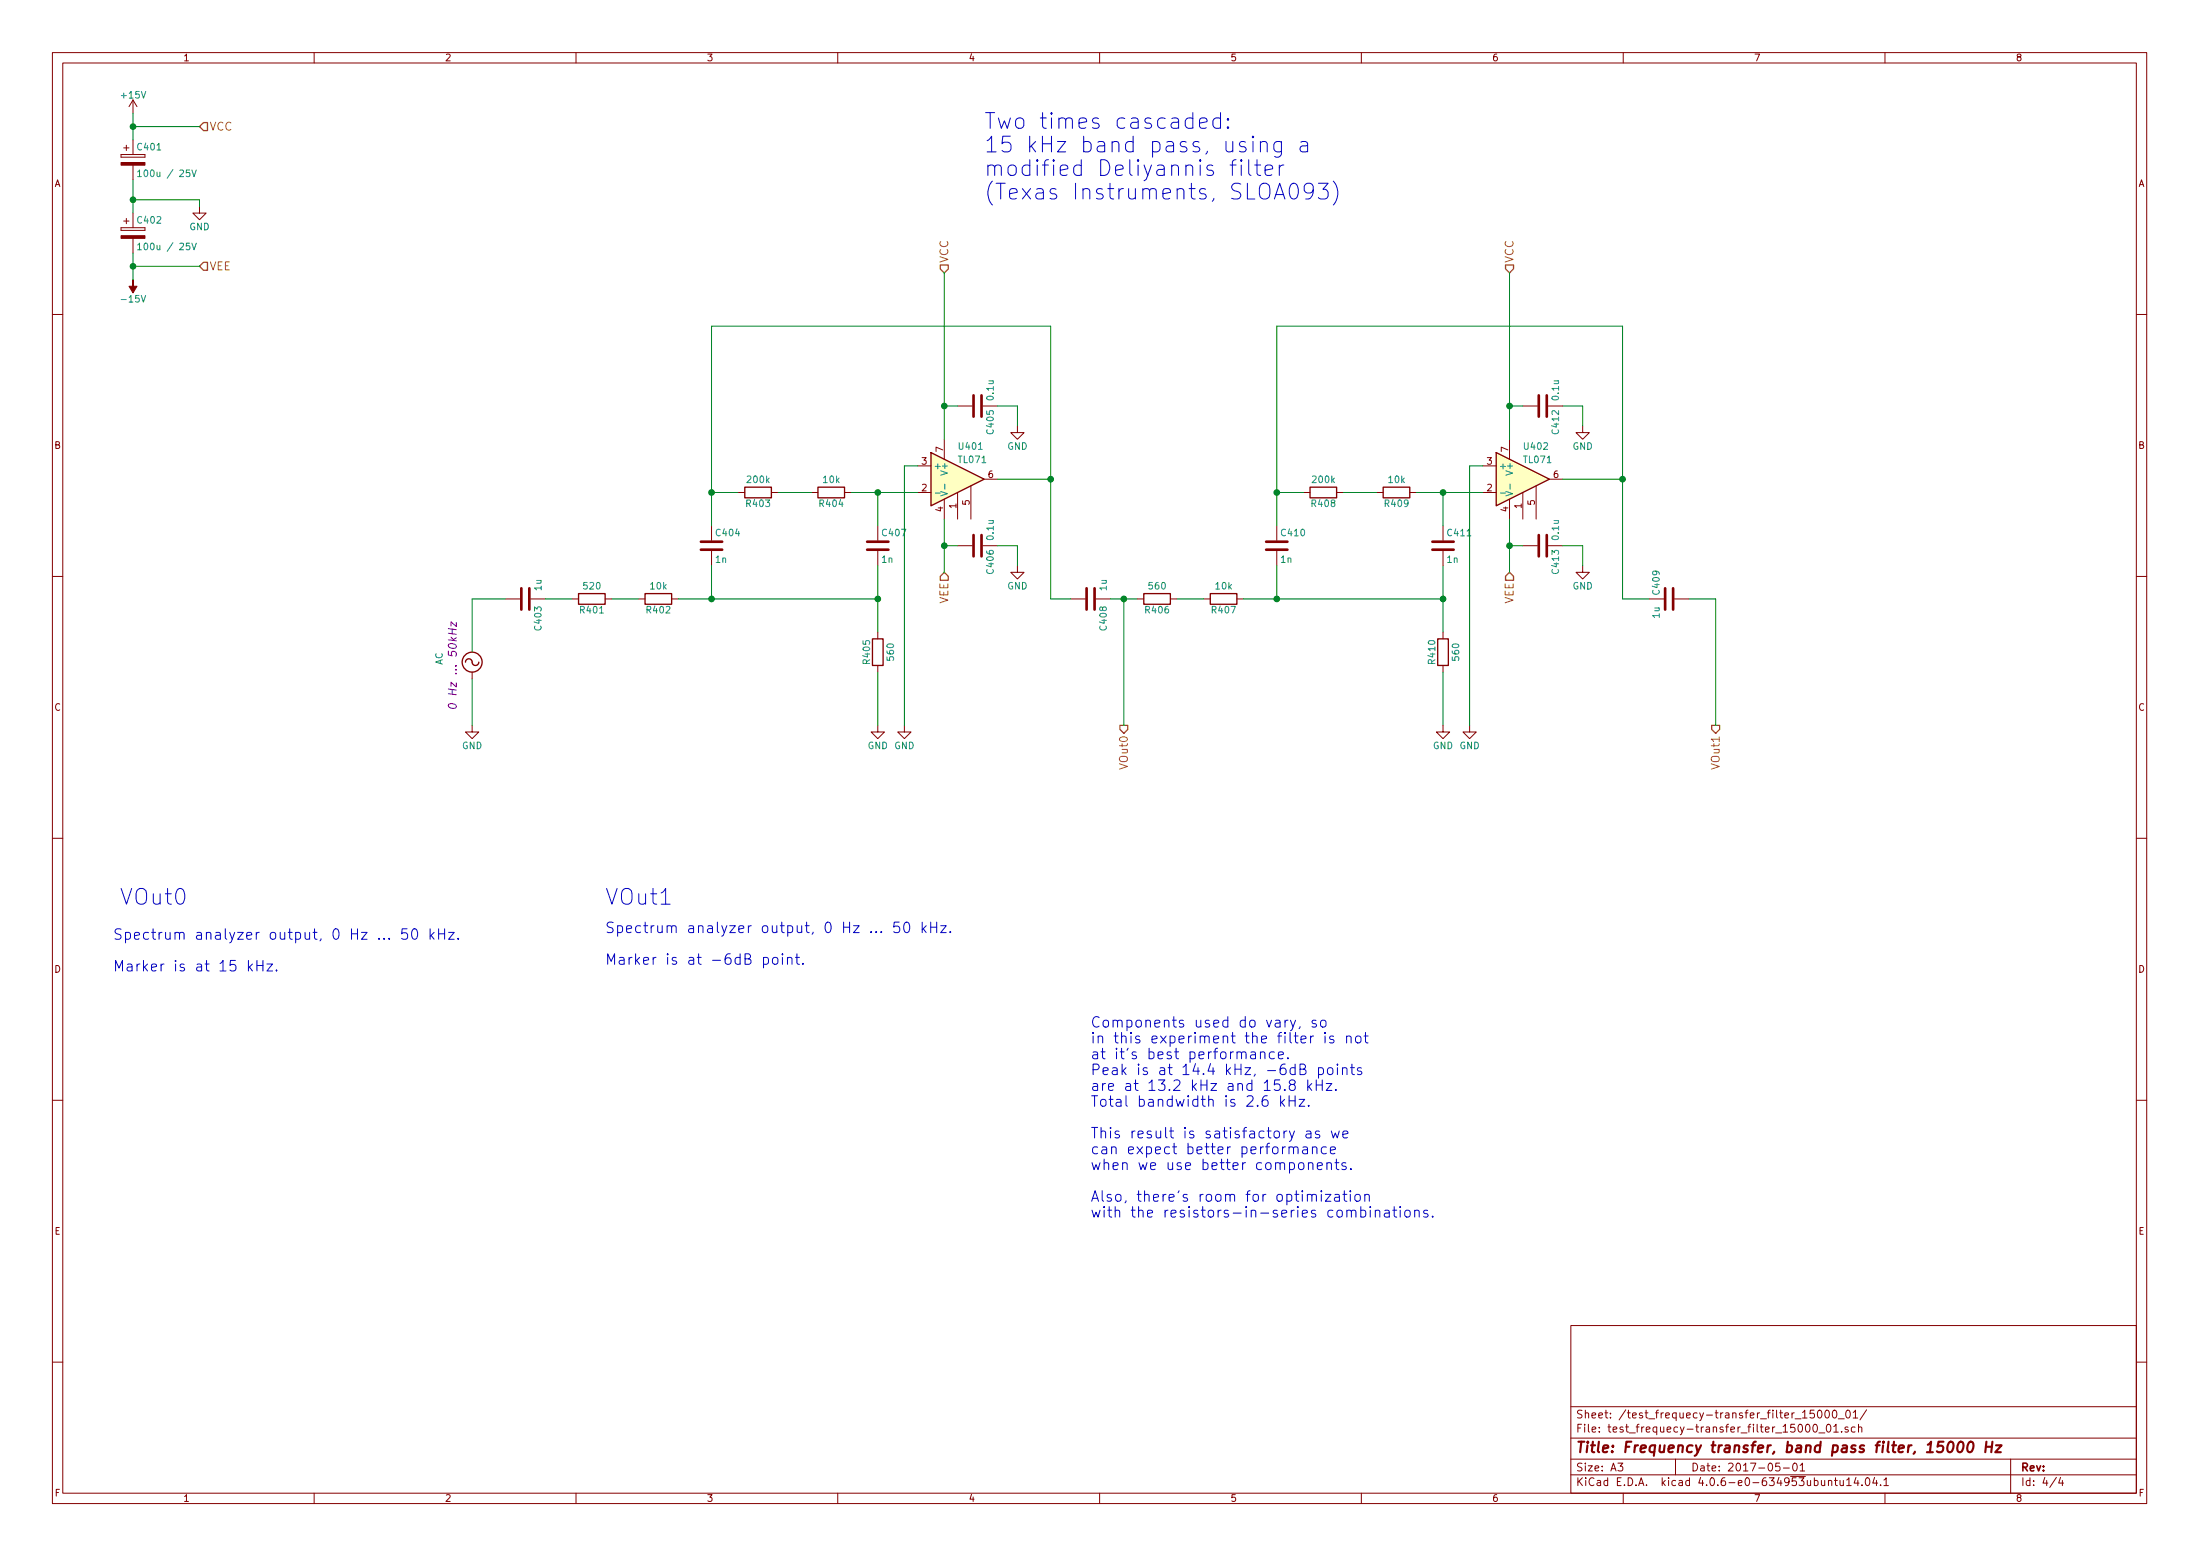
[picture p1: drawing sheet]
<svg xmlns="http://www.w3.org/2000/svg" width="420mm" height="297mm" viewBox="0 0 420 297" stroke-linecap="round" stroke-linejoin="round" font-family="sans-serif">
<g fill="none" stroke="#840000" stroke-width=".19">
<path d="M10 10h400v277h-400zM12 12h396v273.1h-396zM25.4 19.1l-.8 1.3M25.4 19.1v2.5M25.4 19.1l.8 1.3M60 10v2M110 10v2M160 10v2M210 10v2M260 10v2M310 10v2M360 10v2"/>
<path d="M23.1 29.5v.5zM23.1 30h4.6zM23.1 29.5h4.6zM23.6 28.2h1M24.1 27.7v1M25.4 26.7v2.8M25.4 31.5v2.8M27.7 29.5v.5zM38.1 39.4v1.3h1.3l-1.3 1.2-1.3-1.2h1.3M23.1 43.5v.5zM23.1 44h4.6zM23.1 43.5h4.6z"/>
<path d="M23.6 42.2h1M24.1 41.7v1M25.4 40.7v2.8M25.4 45.5v2.8M27.7 43.5v.5zM10 60h2M182.9 77.5h2.8M187.7 77.5h2.8M290.8 77.5h2.8M295.7 77.5h2.7M408 60h2M141 94h1.2"/>
<path d="M147.3 94h1.3M154.9 94h1.3M161.3 94h1.3M175.3 94h2.5M175.3 88.9h2.5M180.3 83.9v3.8M180.3 95.3v3.8M182.9 94v5.1M185.4 92.7v6.4M188 91.5h2.5M194.3 81.3v1.3h1.3l-1.3 1.3-1.3-1.3h1.3M248.9 94h1.3"/>
<path d="M255.3 94h1.2M262.9 94h1.3M269.2 94h1.3M283.2 94h2.5M283.2 88.9h2.5M288.3 83.9v3.8M288.3 95.3v3.8M290.8 94v5.1M293.4 92.7v6.4M295.9 91.5h2.5M302.3 81.3v1.3h1.2l-1.2 1.3-1.3-1.3h1.3M10 110h2"/>
<path d="M96.5 114.3h2.8M101.3 114.3h2.8M109.2 114.3h1.3M115.6 114.3h1.2M121.9 114.3h1.3M128.3 114.3h1.2M135.9 100.4v2.8M135.9 105.2v2.8M167.6 100.4v2.8M167.6 105.2v2.8M182.9 104.2h2.8M187.7 104.2h2.8"/>
<path d="M194.3 108v1.3h1.3l-1.3 1.2-1.3-1.2h1.3M204.5 114.3h2.8M209.3 114.3h2.8M217.2 114.3h1.2M223.5 114.3h1.3M229.9 114.3h1.2M236.2 114.3h1.3M243.8 100.4v2.8M243.8 105.2v2.8M275.6 100.4v2.8M275.6 105.2v2.8M290.8 104.2h2.8"/>
<path d="M295.7 104.2h2.7M302.3 108v1.3h1.2l-1.2 1.2-1.3-1.2h1.3M315 114.3h2.8M319.8 114.3h2.8M408 110h2M90.2 138.5v1.2h1.2l-1.2 1.3-1.3-1.3h1.3M90.2 128.3v1.3M167.6 138.5v1.2h1.3l-1.3 1.3-1.2-1.3h1.2M167.6 120.7v1.3M167.6 127v1.3M172.7 138.5v1.2h1.3l-1.3 1.3-1.3-1.3h1.3M275.6 138.5v1.2h1.3l-1.3 1.3-1.3-1.3h1.3"/>
<path d="M275.6 120.7v1.3M275.6 127v1.3M280.7 138.5v1.2h1.2l-1.2 1.3-1.3-1.3h1.3M10 160h2M408 160h2M10 210h2M408 210h2M300 253h108v32.1h-108zM10 260h2M300 278.5h108M300 274.5h108M300 268.5h108"/>
<path d="M309 279.3h.9l-.5 .6 .5 .1v.7l-.2 .1-.7-.1M320 278.5v3M339.9 279.3h-.7l-.1 .7 .2-.1h.5l.2 .3-.1 .5-.2 .1-.6-.1M342.5 279.5l.2-.2a.81 .81 0 0 1 .6 .6 .81 .81 0 0 1-.3 .8l-.1 .1a.79 .79 0 0 1-.4-1.3zM343.8 279.7l.4-.4v1.5M346.4 272l.2-.1a.81 .81 0 0 1 .6 .6 .81 .81 0 0 1-.3 .8l-.2 .1a.79 .79 0 0 1-.3-1.4zM346.5 269.2h-.8v.7l.2-.1h.5l.1 .3v.5l-.2 .1-.6-.1M347.2 269.4l.2-.2a.81 .81 0 0 1 .6 .6 .81 .81 0 0 1-.2 .8l-.2 .1a.79 .79 0 0 1-.4-1.3zM347.4 273.5h1.1M348.7 269.4l.2-.2a.81 .81 0 0 1 .6 .6 .81 .81 0 0 1-.3 .8l-.2 .1a.79 .79 0 0 1-.3-1.3zM348.9 272l.2-.1a.81 .81 0 0 1 .6 .6 .81 .81 0 0 1-.2 .8l-.2 .1a.79 .79 0 0 1-.4-1.4zM350.2 269.3l.1-.1a.81 .81 0 0 1 .6 .6 .81 .81 0 0 1-.3 .8l-.2 .1a.8 .8 0 0 1-.5-.6 .8 .8 0 0 1 .3-.8z"/>
<path d="M350.2 272.3l.4-.4v1.5M350.2 273.4h.9M351.1 270.9h1.1M351.7 273.3v.1M352.7 269.3l.2-.1a.81 .81 0 0 1 .5 .6 .81 .81 0 0 1-.2 .8l-.2 .1a.8 .8 0 0 1-.6-.6 .8 .8 0 0 1 .3-.8zM352.9 272.5a.37 .37 0 0 0-.6 .1l.1 .2 .5 .2 .1 .1-.2 .3-.5-.1M353.9 269.6l.5-.4v1.5M353.9 270.7h.9M354.3 272.5l-.5-.1-.2 .3v.6l.2 .1 .5-.1M354.9 272.5l.2-.1 .4 .1 .1 .9M354.9 271.9v1.5M356.5 269.1l-1.3 2"/>
<path d="M384 278.5v6.6M408 260h2M60 285.1v1.9M110 285.1v1.9M160 285.1v1.9M210 285.1v1.9M260 285.1v1.9M300 281.5h108M310 285.1v1.9M340.6 280.2h1.1M343.8 280.8h.9M349.2 282.7l.2-.1 .4 .1v.9"/>
<path d="M349.2 282.6v1M350.3 282.6h.6M350.5 282.1v1.3l.4 .2M351.4 282.6l.1 .9 .3 .1 .2-.1M352 282.6v1M352.7 282.5l.4-.4v1.5M352.7 283.6h.8M354.5 282l-.4 1.1h.9M354.8 282.6v1M355.6 283.5v.1M356.4 282.3l.2-.2a.81 .81 0 0 1 .6 .6 .81 .81 0 0 1-.3 .8l-.2 .1a.79 .79 0 0 1-.3-1.3zM358 282l-.3 1.1h.9"/>
<path d="M358.4 282.6v1M359.2 283.5v.1M359.8 282.5l.4-.4v1.5M359.8 283.6h.9M360 285.1v1.9M392.7 282l-1.2 2M393.5 282l-.3 1.1h.9M393.9 282.6v1"/>
</g>
<path d="M371.2 275.2h-1l-.2 1 .3-.2h.5l.3 .2a.82 .82 0 0 1-.2 .9l-.7 .1-.3-.2M372.2 275.4a.46 .46 0 0 1 .5-.2 .46 .46 0 0 1 .3 .4v.9a.73 .73 0 0 1-.7 .7l-.2-.1a1.5 1.5 0 0 1 .1-1.7zM374.1 275.4a.46 .46 0 0 1 .5-.2 .46 .46 0 0 1 .4 .4l-.1 .9a.73 .73 0 0 1-.7 .7l-.2-.1a1.5 1.5 0 0 1 .1-1.7zM376.1 275.3a.45 .45 0 0 1 .8 .3l-.1 .9a.73 .73 0 0 1-.7 .7 1.27 1.27 0 0 1 0-1.9zM379.3 276.2h1.1M379.4 275.2l-.3 2M380.5 275.2l-.2 2M381.2 275.9h1.1l-1.2 1.3h1" fill="none" stroke="#840000" stroke-width=".41"/>
<g fill="#ffffc2" stroke="#ffffc2" stroke-width=".19">
<path d="M177.8 86.4l10.2 5.1-10.2 5.1z"/>
<path d="M285.7 86.4l10.2 5.1-10.2 5.1z"/>
</g>
<g fill="none" stroke="#840000" stroke-width=".25">
<path d="M142.2 93h5.1v2h-5.1zM156.2 93h5.1v2h-5.1zM177.8 86.4l10.2 5.1-10.2 5.1zM250.2 93h5.1v2h-5.1zM264.2 93h5v2h-5zM285.7 86.4l10.2 5.1-10.2 5.1zM110.5 113.3h5.1v2.1h-5.1zM123.2 113.3h5.1v2.1h-5.1zM218.4 113.3h5.1v2.1h-5.1zM231.1 113.3h5.1v2.1h-5.1zM88.9 126.4a.68 .68 0 0 1 .8-.6 .68 .68 0 0 1 .5 .9 .64 .64 0 0 0 .7 .3 .64 .64 0 0 0 .5-.6M166.6 122h2.1v5h-2.1z"/>
<path d="M274.6 122h2v5h-2z"/>
<circle cx="90.2" cy="126.4" r="1.9"/>
</g>
<path d="M26.3 32.8l.3-.4v1.3M26.3 33.7h.7M36.7 32.4l.4 1.3 .4-1.3M26.3 46.8l.3-.4v1.3M26.3 47.7h.7M36.7 46.4l.4 1.3 .4-1.3M178.6 94.1h1M179.7 93.8l1.2 .4-1.2 .5M180.4 92.4v1M286.6 94.1h.9M287.6 93.8l1.3 .4-1.3 .5M288.4 92.4v1" fill="none" stroke="#008484" stroke-width=".19"/>
<path d="M87.1 118.8v.8l-1-.9v.8M85.7 134.5a.97 .97 0 0 1 1.4 .4 .9 .9 0 0 1-1.5-.3z" fill="none" stroke="#840084" stroke-width=".19"/>
<g fill="none" stroke="#840000" stroke-width=".51">
<path d="M185.9 75.5v4M187.5 75.5v4M293.9 75.5v4M295.4 75.5v4M99.6 112.3v4.1M101.1 112.3v4.1M133.9 104.9h4M133.9 103.4h4M165.6 104.9h4.1M165.6 103.4h4.1M185.9 102.1v4.1M187.5 102.1v4.1"/>
<path d="M207.5 112.3v4.1M209 112.3v4.1M241.8 104.9h4.1M241.8 103.4h4.1M273.6 104.9h4M273.6 103.4h4M293.9 102.1v4.1M295.4 102.1v4.1M318 112.3v4.1M319.5 112.3v4.1"/>
</g>
<g fill="none" stroke="#0000c2" stroke-width=".19">
<path d="M229.1 23.5l1.4-.3-.1-.6-.9-.1-.3 .1-.1 .3v1.2l.1 .3 .3 .1 .9-.1M233.1 22.6a.96 .96 0 0 0-1.5 .5v.8l.2 .3a.99 .99 0 0 0 1.3 .2M233.1 21.5v3M234.5 24.2l.2 .2-.2 .1-.1-.1 .1-.2v.3M234.5 22.6l.2 .2-.2 .1-.1-.1 .1-.2v.3M236.1 30.5l-.6 .1-.1 .3v2.6M237.1 31.5v2M238.5 30.5v2.6l.1 .3 .3 .1M239.3 26l-.2 .1 .2 .2 .1-.2-.1-.1v.3M239.3 27v2M239.6 31.5h1.2M240.1 30.5v2.6l.1 .3 .6 .1"/>
<path d="M240.7 27.3a.76 .76 0 0 1 1.3 .1v1.6M240.7 27v2M241.6 32.5l1.5-.3-.2-.6-.9-.1-.2 .1-.2 .3v1.2l.2 .3 .2 .1 .9-.1M244.3 31.5v2M244.7 27v2.4a.84 .84 0 0 1-1.3 .5M244.7 27.1a.96 .96 0 0 0-1.4 .5v.8l.1 .3a.99 .99 0 0 0 1.3 .2M245.2 31.5a.73 .73 0 0 0-.9 .6M246.7 35.1a.7 .7 0 0 1 1.1 .5 1.75 1.75 0 0 1-.6 2.4 .73 .73 0 0 1-.8-.6 2.28 2.28 0 0 1 .3-2.3zM248.4 27.1l.3-.1 .9 .1 .1 .3v1.6M249.7 27.7l-1 .1a.59 .59 0 0 0-.4 .6 .59 .59 0 0 0 .4 .6l1-.1M250.8 36.3l-.2 .3a.95 .95 0 0 1-1.4 0l-.1-.3v-.7l.3-.5 .3-.1h.5l.4 .3a1.97 1.97 0 0 1-.7 2.7h-.5M251.8 35h1.8l-.9 1.1a.81 .81 0 0 1 .9 .6v.7l-.2 .5-1.2 .1-.4-.3"/>
<path d="M254.6 34.6a3.4 3.4 0 0 1 0 4.5M77.7 177.3h-.9l-.1 1 .3-.2 .7 .1 .2 .2-.2 .7-.2 .2h-.5l-.3-.2M78.9 177.4a.47 .47 0 0 1 .8 .3 1.04 1.04 0 0 1-.6 1.6 1.33 1.33 0 0 1-.2-1.9zM82.1 177.3v2M82.3 178.5l.6 .8M82.9 178l-.8 .8M83.8 177.3v2M83.8 178.3h1.1M84.9 177.3v2M85.7 178h1l-1 1.3h1M87.5 179.1l.1 .1-.1 .1-.1-.1 .1-.1v.2M171.7 176h-.9l-.1 1 .3-.2 .7 .1 .1 .3-.1 .7-.3 .1h-.4l-.3-.1"/>
<path d="M172.9 176.1a.47 .47 0 0 1 .7 .3 1.04 1.04 0 0 1-.5 1.6 1.33 1.33 0 0 1-.2-1.9zM176.1 176v2M176.3 177.3l.6 .7M176.9 176.7l-.8 .8M177.7 176v2M177.7 177h1.2M178.9 176v2M179.7 176.7h1l-1 1.3h1M181.5 177.9h.1l-.1 .1-.1-.1h.1v.1M47.4 183.3v2.1M47.6 184.6l.6 .8M48.2 184l-.8 .8"/>
<path d="M49.1 183.3v2.1M49.1 184.3h1.1M50.2 183.3v2.1M51 184h1l-1 1.4h1M52.8 185.2l.1 .1-.1 .1-.1-.1 .1-.1v.2M145.8 182.8a.71 .71 0 0 1 .9 .1v1a.67 .67 0 0 1-.9 .1M145.8 182.8v2M147.6 182.9a.54 .54 0 0 1 1 .2v.6a.54 .54 0 0 1-.6 .4 .54 .54 0 0 1-.5-.4zM149.4 182.1l-.1 .1 .1 .1 .1-.1-.1-.1v.2M149.4 182.8v1.3M150.4 182.9a.51 .51 0 0 1 .9 .1v1.1M150.4 182.8v1.3"/>
<path d="M151.9 182.8h.8M152.2 182.1v1.7l.1 .2 .4 .1M153.3 183.9l.1 .1-.1 .1-.1-.1 .1-.1v.2M246.5 194.8l.4 1.3M247.4 194.8l-.6 1.8-.3 .2M248.3 196l-.2 .4M248.5 198.4l.9-.2-.1-.3-.6-.1-.2 .3 .1 .9 .1 .1 .6-.1M250.3 197.8v1.3M250.9 197.8a.45 .45 0 0 0-.6 .4M251.3 194.8h-.4l-.3 .2 .1 .3 .6 .2 .1 .2-.1 .3-.1 .1-.6-.1M252.3 194.9a.54 .54 0 0 1 .9 .2v.6a.54 .54 0 0 1-.5 .4 .54 .54 0 0 1-.5-.4zM253.1 197.1l-.1 .1 .1 .1 .1-.1-.1-.1v.2"/>
<path d="M253.1 197.8v1.3M254.7 197.9l-.5-.1-.3 .3 .1 .2 .7 .2 .1 .2-.1 .3-.2 .1-.6-.1M257.2 198a.51 .51 0 0 1 .8 .1v1M257.2 197.8v1.3M259 198a.54 .54 0 0 1 .9 .2v.5a.54 .54 0 0 1-.5 .4 .54 .54 0 0 1-.5-.4zM260.5 197.8h.8M260.8 197.1v1.7l.1 .2 .4 .1M238.9 200.9h.8l.1 1.2M239.8 201.3l-.7 .1a.39 .39 0 0 0-.3 .3 .39 .39 0 0 0 .3 .4l.7-.1M240.7 201a.51 .51 0 0 1 .9 .1v1M240.7 200.8v1.3M243.4 200.9a.68 .68 0 0 0-.9 .1l-.1 .2 .1 .7 .3 .2 .6-.1"/>
<path d="M244.1 201.5l1-.2-.1-.4-.6-.1-.3 .3 .1 .9 .2 .1 .6-.1M244.6 209.2v2M244.8 210.4l.5 .8M245.3 209.9l-.7 .7M246 201.9l.1 .1-.1 .1-.1-.1 .1-.1v.2M246.2 209.2v2M246.2 210.1h1.1M246.6 207l-.4-.4 .1-.2 .3-.2 .6 .1 .2 .2-.1 .3-.3 .2h-.4l-.4 .4 .1 .6 .3 .2h.4l.4-.4v-.4l-.4-.4M247 219.2a.49 .49 0 0 1 .8-.2l.1 1.3M247.3 209.2v2M248.1 209.9h1.1l-1.1 1.3h1.1M248.3 204.1l.8-.1a.49 .49 0 0 0 .2-.5 .49 .49 0 0 0-.4-.4h-.6v2h.7a.53 .53 0 0 0 .4-.5 .53 .53 0 0 0-.5-.5"/>
<path d="M248.8 219h.8l.1 1.3M249.5 216h.8l.1 1.2M249.7 219.4l-.7 .1a.39 .39 0 0 0-.3 .4 .39 .39 0 0 0 .3 .4l.7-.1M249.8 206.2v2M249.9 211l.1 .1-.1 .1-.1-.1 .1-.1v.2M249.9 207.4l.6 .8M250.4 216.4l-.7 .1a.39 .39 0 0 0-.3 .4 .39 .39 0 0 0 .3 .3l.7-.1M250.5 206.8l-.7 .8M250.6 219.1a.51 .51 0 0 1 .9 .1v1.1M250.6 218.9v1.4M251.4 206.2v2M251.4 207.1h1.1"/>
<path d="M251.8 203.9a.71 .71 0 0 1 .9 .1v1a.67 .67 0 0 1-.9 0M251.8 203.8v2M252 216l-.5-.1-.3 .3 .1 .3 .7 .2 .1 .2-.1 .2-.2 .1-.6-.1M252.5 206.2v2M253.3 206.8h1.1l-1.1 1.4h1.1M253.3 219a.68 .68 0 0 0-.8 .1l-.2 .2 .2 .8 .2 .2 .6-.1M253.6 204a.54 .54 0 0 1 1 .2v.6a.54 .54 0 0 1-.6 .4 .54 .54 0 0 1-.5-.4zM254.1 219.6l.9-.2-.1-.4-.5-.1-.3 .3 .1 1 .2 .1 .5-.1M254.3 215.9l.3 1.3 .4-.9 .4 .9 .4-1.3M255.1 208l.1 .1-.1 .1-.1-.1 .1-.1v.2M255.4 203.1l-.1 .1 .1 .1 .1-.1-.1-.1v.2M255.4 203.8v1.3"/>
<path d="M256.4 204a.51 .51 0 0 1 .9 .1v1M256.4 203.8v1.3M256.5 216.6l.9-.2-.1-.4-.6-.1-.2 .3 .1 .9 .1 .1 .6-.1M257.9 203.8h.8M258.2 203.1v1.8l.1 .1 .4 .1M260 203.9l-.5-.1-.3 .3 .1 .3 .7 .2 .1 .2-.1 .2-.2 .1-.6-.1M249.9 222.1a.51 .51 0 0 1 .8 .1v1.1M250.5 228.3a.49 .49 0 0 1 .8-.2l.1 1.2M251.6 222.6l1-.2-.1-.4h-.6l-.3 .2 .1 1 .2 .1 .6-.1M252.3 227.3l-.1 .1 .1 .1 .2-.1-.2-.1v.2M252.3 228v1.3M253.1 228h1.1l-1.1 1.3h1.1"/>
<path d="M253.4 222.1a.51 .51 0 0 1 .9 .1v1.1M253.4 222v1.3M254.9 228.1h.8l.1 1.2M254.9 222h.8M255.2 221.3v1.7l.1 .2 .4 .1M255.8 228.5l-.7 .1a.39 .39 0 0 0-.3 .3 .39 .39 0 0 0 .3 .4l.7-.1M256.5 228h.7M256.7 227.3v1.7l.1 .2 .4 .1M257 222h-.5l-.2 .2 .1 .3 .6 .2 .1 .2-.1 .3-.2 .1-.5-.1M257.9 227.3l-.1 .1 .1 .1 .1-.1-.1-.1v.2M257.9 228v1.3M258 223.1l.1 .1-.1 .1-.1-.1 .1-.1v.2"/>
<path d="M259 228.1l.1-.1a.49 .49 0 0 1 .7 .4v.5a.54 .54 0 0 1-.5 .4 .54 .54 0 0 1-.6-.4v-.5zM259.9 231.1a.71 .71 0 0 1 .9 .1v1a.67 .67 0 0 1-.9 0M259.9 230.3v2M260.7 228.2a.51 .51 0 0 1 .8 .1v1M260.7 228v1.3M261.7 230.3l-.1 .1 .1 .1 .1-.1-.1-.1v.2M261.7 231v1.3M262.7 231.2a.51 .51 0 0 1 .8 .1v1M262.7 231v1.3M264.5 231.1h.7l.1 1.2M265.3 231.5l-.7 .1a.39 .39 0 0 0-.3 .4 .39 .39 0 0 0 .3 .3l.7-.1M266 231h.8"/>
<path d="M266.3 230.3v1.8l.1 .1 .4 .1M267.4 230.3l-.1 .1 .1 .1 .1-.1-.1-.1v.2M267.4 231v1.3M268.4 231.2a.54 .54 0 0 1 .9 .2v.6a.54 .54 0 0 1-.5 .4 .54 .54 0 0 1-.5-.4zM270.2 231.2a.51 .51 0 0 1 .8 .1v1M270.2 231v1.3M272.6 231.1l-.4-.1-.3 .3 .1 .3 .6 .2 .1 .2-.1 .2-.1 .1-.6-.1M273.6 232.2h.1l-.1 .1-.1-.1h.1v.1"/>
</g>
<g fill="#840000" stroke="#840000" stroke-width=".19">
<path d="M23.1 31h4.6v.5h-4.6z"/>
<path d="M23.1 45h4.6v.5h-4.6z"/>
<path d="M25.4 53.4v1.2h.8l-.8 1.3-.8-1.3h.8z"/>
</g>
<path d="M38.1 24.2l.8-.8h.7v1.5h-.7zM38.1 50.8l.8-.7h.7v1.5h-.7zM179.6 50.6h1.5v.7l-.8 .8-.7-.8zM287.5 50.6h1.6v.7l-.8 .8-.8-.8zM180.3 109.3l.8 .7v.8h-1.5v-.8zM287.5 110l.8-.7 .8 .7v.8h-1.6zM213.9 138.5h1.5v.7l-.8 .8-.7-.8zM326.9 138.5h1.5v.7l-.7 .8-.8-.8z" fill="none" stroke="#848400" stroke-width=".25"/>
<g fill="none" stroke="#008400" stroke-width=".19">
<path d="M25.4 21.6v5.1M25.4 34.3v6.4M25.4 38.1h12.7v1.3M25.4 24.2h12.7M25.4 48.3v5.1M25.4 50.8h12.7M180.3 52.1v31.8M288.3 52.1v31.8M180.3 77.5h2.6M190.5 77.5h3.8v3.8M288.3 77.5h2.5M298.4 77.5h3.9v3.8"/>
<path d="M135.9 94h5.1M148.6 94h6.3M162.6 94h12.7M167.6 94v6.4M175.3 88.9h-2.6v49.6M180.3 99.1v10.2M190.5 91.5h10.2M243.8 94h5.1M256.5 94h6.4M270.5 94h12.7M275.6 94v6.4M283.2 88.9h-2.5v49.6"/>
<path d="M288.3 99.1v10.2M298.4 91.5h11.5M96.5 114.3h-6.3v10.2M104.1 114.3h5.1M116.8 114.3h5.1M129.5 114.3h38.1M135.9 100.4v-38.1h64.8v52h3.8M135.9 108v6.3M167.6 108v12.7M180.3 104.2h2.6M190.5 104.2h3.8v3.8M212.1 114.3h5.1"/>
<path d="M214.6 114.3v24.2M224.8 114.3h5.1M237.5 114.3h38.1M243.8 100.4v-38.1h66.1v52h5.1M243.8 108v6.3M275.6 108v12.7M288.3 104.2h2.5M298.4 104.2h3.9v3.8M322.6 114.3h5.1v24.2M90.2 129.6v8.9M167.6 128.3v10.2M275.6 128.3v10.2"/>
</g>
<g fill="#008400" stroke="#008400" stroke-width=".25">
<circle cx="25.4" cy="38.1" r=".51"/>
<circle cx="25.4" cy="24.2" r=".51"/>
<circle cx="25.4" cy="50.8" r=".51"/>
<circle cx="180.3" cy="77.5" r=".51"/>
<circle cx="180.3" cy="104.2" r=".51"/>
<circle cx="167.6" cy="94" r=".51"/>
<circle cx="135.9" cy="114.3" r=".51"/>
<circle cx="167.6" cy="114.3" r=".51"/>
<circle cx="288.3" cy="77.5" r=".51"/>
<circle cx="288.3" cy="104.2" r=".51"/>
<circle cx="275.6" cy="94" r=".51"/>
<circle cx="243.8" cy="114.3" r=".51"/>
<circle cx="275.6" cy="114.3" r=".51"/>
<circle cx="135.9" cy="94" r=".51"/>
<circle cx="200.7" cy="91.5" r=".51"/>
<circle cx="243.8" cy="94" r=".51"/>
<circle cx="309.9" cy="91.5" r=".51"/>
<circle cx="214.6" cy="114.3" r=".51"/>
</g>
<g font-size="4.2" fill="#0000c2">
<text x="188" y="24.6">Two times cascaded:</text>
<text x="188" y="29.1">15 kHz band pass, using a</text>
<text x="188" y="33.6">modified Deliyannis filter</text>
<text x="188" y="38.1">(Texas Instruments, SLOA093)</text>
<text x="22.9" y="172.8">VOut0</text>
<text x="115.6" y="172.8">VOut1</text>
</g>
<g font-size="2.8" fill="#0000c2">
<text x="21.6" y="179.4">Spectrum analyzer output, 0 Hz ... 50 kHz.</text>
<text x="115.6" y="178.1">Spectrum analyzer output, 0 Hz ... 50 kHz.</text>
<text x="21.6" y="185.5">Marker is at 15 kHz.</text>
<text x="115.6" y="184.2">Marker is at -6dB point.</text>
<text x="208.3" y="196.2">Components used do vary, so</text>
<text x="208.3" y="199.2">in this experiment the filter is not</text>
<text x="208.3" y="202.2">at it's best performance.</text>
<text x="208.3" y="205.2">Peak is at 14.4 kHz, -6dB points</text>
<text x="208.3" y="208.3">are at 13.2 kHz and 15.8 kHz.</text>
<text x="208.3" y="211.3">Total bandwidth is 2.6 kHz.</text>
<text x="208.3" y="217.3">This result is satisfactory as we</text>
<text x="208.3" y="220.4">can expect better performance</text>
<text x="208.3" y="223.4">when we use better components.</text>
<text x="208.3" y="229.4">Also, there's room for optimization</text>
<text x="208.3" y="232.4">with the resistors-in-series combinations.</text>
</g>
<text font-size="2.8" fill="#840000" x="301" y="277.3">Title: Frequency transfer, band pass filter, 15000 Hz</text>
<g font-size="2.1" fill="#848400">
<text x="40" y="24.9">VCC</text>
<text x="40" y="51.6">VEE</text>
<text x="181.1" y="50.2" transform="rotate(-90 181.1 50.2)">VCC</text>
<text x="289.1" y="50.2" transform="rotate(-90 289.1 50.2)">VCC</text>
<text x="181.1" y="115.4" transform="rotate(-90 181.1 115.4)">VEE</text>
<text x="289.1" y="115.4" transform="rotate(-90 289.1 115.4)">VEE</text>
<text x="215.4" y="146.6" transform="rotate(-90 215.4 146.6)">VOut0</text>
<text x="328.4" y="146.6" transform="rotate(-90 328.4 146.6)">VOut1</text>
</g>
<text font-size="2.1" fill="#840084" x="87.2" y="133.7" transform="rotate(-90 87.2 133.7)">0 Hz ... 50kHz</text>
<g font-size="2.1" fill="#840000">
<text x="301" y="273.5">File: test_frequecy-transfer_filter_15000_01.sch</text>
<text x="301" y="270.8">Sheet: /test_frequecy-transfer_filter_15000_01/</text>
<text x="301" y="280.9">Size: A3</text>
<text x="323" y="280.9">Date: 2017-05-01</text>
<text x="386" y="280.9">Rev:</text>
<text x="301" y="283.7">KiCad E.D.A. kicad 4.0.6-e0-634953ubuntu14.04.1</text>
<text x="386" y="283.7">Id: 4/4</text>
</g>
<g font-size="1.8" fill="#840000">
<text x="35" y="11.7">1</text>
<text x="85" y="11.7">2</text>
<text x="135" y="11.7">3</text>
<text x="185" y="11.7">4</text>
<text x="235" y="11.7">5</text>
<text x="285" y="11.7">6</text>
<text x="335" y="11.7">7</text>
<text x="385" y="11.7">8</text>
<text x="10.4" y="35.7">A</text>
<text x="408.4" y="35.7">A</text>
<text x="10.4" y="85.7">B</text>
<text x="176" y="88.7">3</text>
<text x="180.1" y="86.2" transform="rotate(-90 180.1 86.2)">7</text>
<text x="284" y="88.7">3</text>
<text x="288" y="86.2" transform="rotate(-90 288 86.2)">7</text>
<text x="408.4" y="85.7">B</text>
<text x="176" y="93.8">2</text>
<text x="188.7" y="91.2">6</text>
<text x="284" y="93.8">2</text>
<text x="296.7" y="91.2">6</text>
<text x="180.1" y="97.7" transform="rotate(-90 180.1 97.7)">4</text>
<text x="182.6" y="97" transform="rotate(-90 182.6 97)">1</text>
<text x="185.2" y="96.4" transform="rotate(-90 185.2 96.4)">5</text>
<text x="288" y="97.7" transform="rotate(-90 288 97.7)">4</text>
<text x="290.6" y="97" transform="rotate(-90 290.6 97)">1</text>
<text x="293.1" y="96.4" transform="rotate(-90 293.1 96.4)">5</text>
<text x="10.4" y="135.7">C</text>
<text x="408.4" y="135.7">C</text>
<text x="10.4" y="185.7">D</text>
<text x="408.4" y="185.7">D</text>
<text x="10.4" y="235.7">E</text>
<text x="408.4" y="235.7">E</text>
<text x="10.5" y="285.7">F</text>
<text x="35" y="286.7">1</text>
<text x="85" y="286.7">2</text>
<text x="135" y="286.7">3</text>
<text x="185" y="286.7">4</text>
<text x="235" y="286.7">5</text>
<text x="285" y="286.7">6</text>
<text x="335" y="286.7">7</text>
<text x="385" y="286.7">8</text>
<text x="408.5" y="285.7">F</text>
</g>
<g font-size="1.8" fill="#008484">
<text x="23.3" y="18.8">+15V</text>
<text x="26.4" y="28.7">C401</text>
<text x="27.5" y="33.8">100u / 25V</text>
<text x="26.4" y="42.7">C402</text>
<text x="27.5" y="47.7">100u / 25V</text>
<text x="36.1" y="43.9">GND</text>
<text x="23.5" y="57.7">-15V</text>
<text x="189.8" y="76.3" transform="rotate(-90 189.8 76.3)">0.1u</text>
<text x="297.7" y="76.3" transform="rotate(-90 297.7 76.3)">0.1u</text>
<text x="189.8" y="82.7" transform="rotate(-90 189.8 82.7)">C405</text>
<text x="297.7" y="82.7" transform="rotate(-90 297.7 82.7)">C412</text>
<text x="178.3" y="89.6">+</text>
<text x="183.2" y="88.4">TL071</text>
<text x="183.3" y="85.8">U401</text>
<text x="192.4" y="85.8">GND</text>
<text x="286.3" y="89.6">+</text>
<text x="291.1" y="88.4">TL071</text>
<text x="291.2" y="85.8">U402</text>
<text x="300.3" y="85.8">GND</text>
<text x="142.8" y="92.2">200k</text>
<text x="157.3" y="92.2">10k</text>
<text x="181" y="90.4" transform="rotate(-90 181 90.4)">V+</text>
<text x="250.8" y="92.2">200k</text>
<text x="265.2" y="92.2">10k</text>
<text x="288.9" y="90.4" transform="rotate(-90 288.9 90.4)">V+</text>
<text x="142.7" y="96.8">R403</text>
<text x="156.6" y="96.8">R404</text>
<text x="250.6" y="96.8">R408</text>
<text x="264.6" y="96.8">R409</text>
<text x="136.7" y="107.4">1n</text>
<text x="136.9" y="102.3">C404</text>
<text x="168.4" y="107.4">1n</text>
<text x="168.6" y="102.3">C407</text>
<text x="189.8" y="102.9" transform="rotate(-90 189.8 102.9)">0.1u</text>
<text x="244.6" y="107.4">1n</text>
<text x="244.8" y="102.3">C410</text>
<text x="276.4" y="107.4">1n</text>
<text x="276.6" y="102.3">C411</text>
<text x="297.7" y="102.9" transform="rotate(-90 297.7 102.9)">0.1u</text>
<text x="103.4" y="112.7" transform="rotate(-90 103.4 112.7)">1u</text>
<text x="111.6" y="112.5">520</text>
<text x="124.3" y="112.5">10k</text>
<text x="189.8" y="109.4" transform="rotate(-90 189.8 109.4)">C406</text>
<text x="192.4" y="112.5">GND</text>
<text x="211.4" y="112.7" transform="rotate(-90 211.4 112.7)">1u</text>
<text x="219.5" y="112.5">560</text>
<text x="232.2" y="112.5">10k</text>
<text x="297.7" y="109.4" transform="rotate(-90 297.7 109.4)">C413</text>
<text x="300.3" y="112.5">GND</text>
<text x="316.9" y="113.3" transform="rotate(-90 316.9 113.3)">C409</text>
<text x="110.9" y="117.1">R401</text>
<text x="123.6" y="117.1">R402</text>
<text x="218.9" y="117.1">R406</text>
<text x="231.6" y="117.1">R407</text>
<text x="316.9" y="118" transform="rotate(-90 316.9 118)">1u</text>
<text x="103.4" y="120.2" transform="rotate(-90 103.4 120.2)">C403</text>
<text x="170.7" y="126" transform="rotate(-90 170.7 126)">560</text>
<text x="211.4" y="120.2" transform="rotate(-90 211.4 120.2)">C408</text>
<text x="278.7" y="126" transform="rotate(-90 278.7 126)">560</text>
<text x="84.5" y="127" transform="rotate(-90 84.5 127)">AC</text>
<text x="166.1" y="126.6" transform="rotate(-90 166.1 126.6)">R405</text>
<text x="274.1" y="126.6" transform="rotate(-90 274.1 126.6)">R410</text>
<text x="88.2" y="143">GND</text>
<text x="165.7" y="143">GND GND</text>
<text x="273.6" y="143">GND GND</text>
</g>
</svg>
